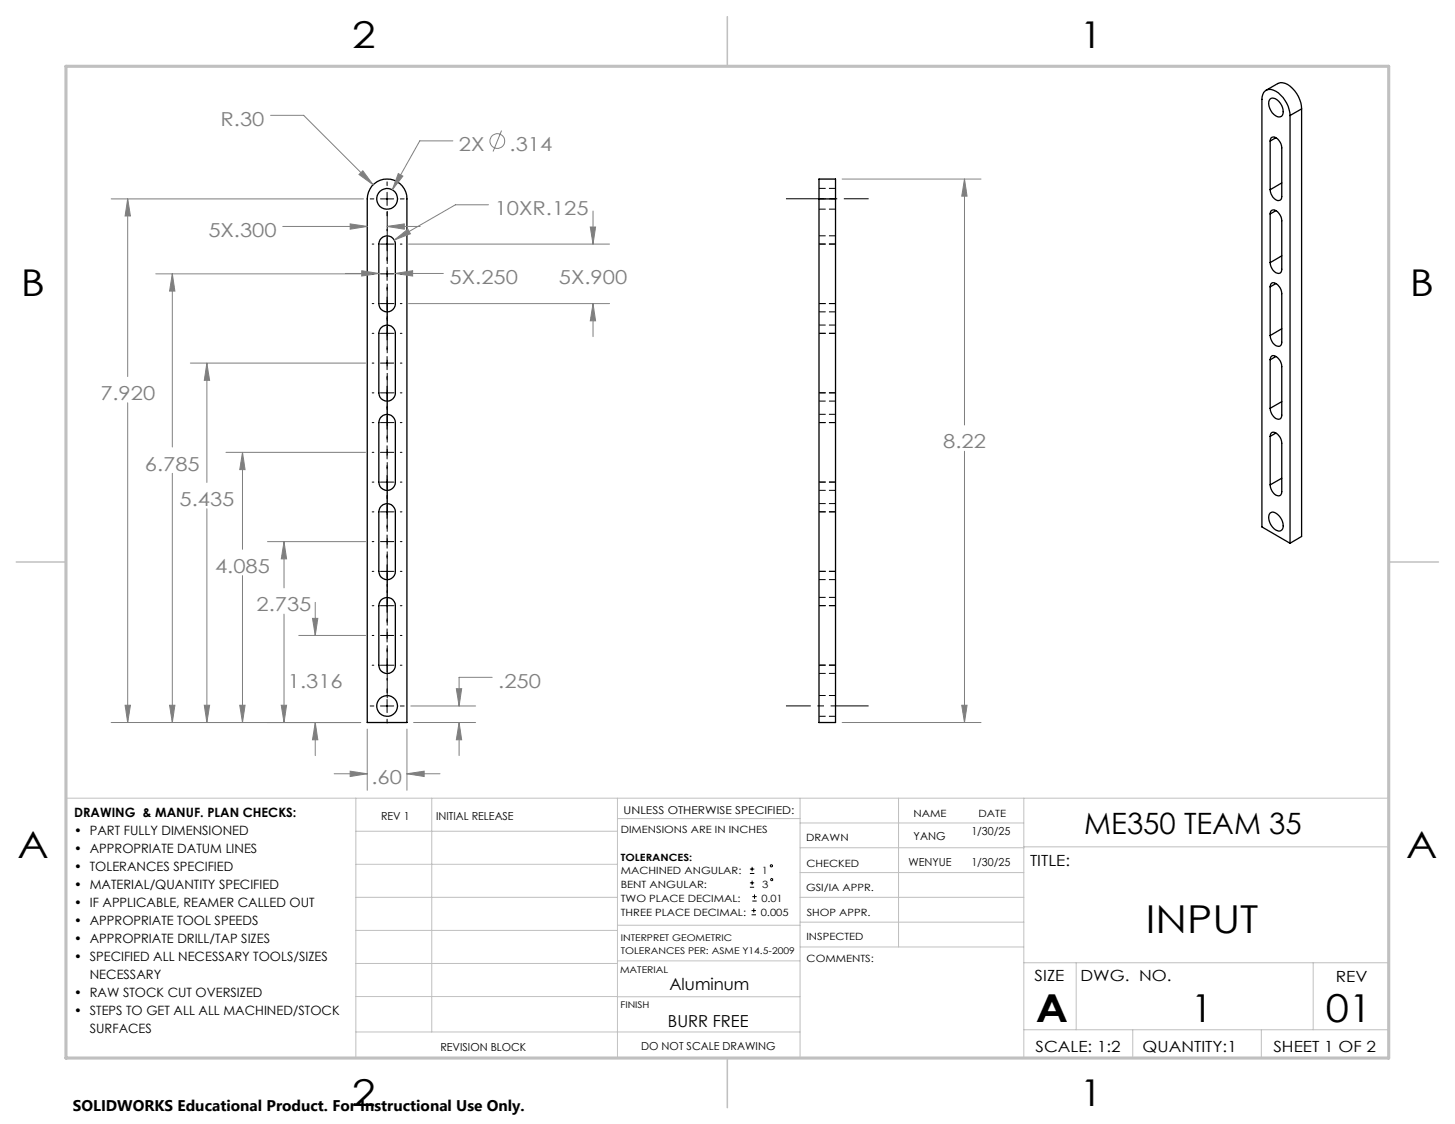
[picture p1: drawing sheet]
<svg xmlns="http://www.w3.org/2000/svg" width="279mm" height="216mm" viewBox="0 0 279 216" stroke-linecap="round" stroke-linejoin="round" font-family="sans-serif">
<g fill="none" stroke="#000" stroke-width=".25">
<path d="M243.1 17.4l2.3-1.3a2.77 2.77 0 0 1 3.2 1.3l.7 1.2a5 5 0 0 1 .6 2.3M243.8 19.1a1.2 1.2 0 0 1 1.8 .4 2.28 2.28 0 0 1 .5 2.8 1.87 1.87 0 0 1-2.3-1.5l-.1-.4a1.55 1.55 0 0 1 .1-1.3zM71.4 35.7a3.8 3.8 0 0 1 4.2-1.1 3.8 3.8 0 0 1 2.5 3.6v100.6h-7.6v-100.6a4.3 4.3 0 0 1 .9-2.5zM157.3 38.2v-3.8h3.1v3.8M157.3 38.2v100.6h3.1v-100.6M157.3 38.2h3.1M243.9 27.1a.67 .67 0 0 1 .3-.7 .67 .67 0 0 1 .8 .1l.8 .8 .3 1.1v9.3a.75 .75 0 0 1-.5 .9 .75 .75 0 0 1-.9-.4l-.6-1-.2-.8M243.9 27.1v9.3M245 26.5l-1.1 .6M246.1 35.1l-2.2 1.3M247.7 22.2a5.7 5.7 0 0 0-3.6-5 1.59 1.59 0 0 0-1.8 1.9v82.1l5.4 3.2M247.7 22.2v82.2"/>
<path d="M249.9 20.9l-2.2 1.3M249.9 20.9v82.1l-2.2 1.4M73.2 45.8a1.58 1.58 0 0 1 1.7-.4 1.58 1.58 0 0 1 1 1.5v11.4a1.59 1.59 0 0 1-1.6 1.6 1.59 1.59 0 0 1-1.6-1.6v-11.4l.3-.8zM243.9 55.1a.66 .66 0 0 1 .3-.7 .66 .66 0 0 1 .8 .1l.8 .8 .3 .8v9.6a.75 .75 0 0 1-.5 .9 .75 .75 0 0 1-.9-.4l-.5-.7-.3-1M243.9 41.1a.67 .67 0 0 1 .3-.7 .67 .67 0 0 1 .8 .1l.8 .8 .3 .8v9.6a.75 .75 0 0 1-.5 .9 .75 .75 0 0 1-.9-.4l-.6-1-.2-.8M243.9 41.1v9.3M243.9 55.1v9.4M245 40.5l-1.1 .6M245 54.5l-1.1 .6M246.1 49.1l-2.2 1.3M73.2 62.9a1.58 1.58 0 0 1 1.7-.3 1.58 1.58 0 0 1 1 1.4v11.5a1.59 1.59 0 0 1-1.6 1.5 1.59 1.59 0 0 1-1.6-1.5v-11.5l.3-.7zM243.9 69.1a.66 .66 0 0 1 .3-.7 .66 .66 0 0 1 .8 .1l.8 .8 .3 .7v9.7a.75 .75 0 0 1-.5 .9 .75 .75 0 0 1-.9-.4l-.5-.6-.3-1.2"/>
<path d="M243.9 69.1v9.3M245 68.5l-1.1 .6M246.1 63.1l-2.2 1.4M246.1 77.2l-2.2 1.2M73.2 97.2a1.58 1.58 0 0 1 1.7-.3 1.58 1.58 0 0 1 1 1.4v11.4a1.59 1.59 0 0 1-1.6 1.6 1.59 1.59 0 0 1-1.6-1.6v-11.4l.3-.8zM73.2 80.1a1.58 1.58 0 0 1 1.7-.4 1.58 1.58 0 0 1 1 1.5v11.4a1.59 1.59 0 0 1-1.6 1.6 1.59 1.59 0 0 1-1.6-1.6v-11.4l.3-.8zM243.8 98.6a1.18 1.18 0 0 1 1.8 .4 2.24 2.24 0 0 1 .5 2.8 1.56 1.56 0 0 1-2-1l-.4-.8a1.66 1.66 0 0 1 .1-1.4zM243.9 83.8a.66 .66 0 0 1 .3-.7 .66 .66 0 0 1 .8 .1l.8 .8 .3 .8v9.6a.75 .75 0 0 1-.5 .9 .75 .75 0 0 1-.9-.4l-.5-.6-.3-1.2M243.9 83.8v9.3M245 83.2l-1.1 .6M246.1 91.9l-2.2 1.2M73.2 115.2a1.6 1.6 0 0 1 1.7-.3 1.6 1.6 0 0 1 1 1.4v11.5a1.59 1.59 0 0 1-1.6 1.6 1.59 1.59 0 0 1-1.6-1.6v-11.5z"/>
<circle cx="74.3" cy="38.2" r="2"/>
<circle cx="74.3" cy="135.6" r="2"/>
</g>
<g fill="none" stroke="#000" stroke-width=".19" stroke-dasharray="1.3 .6" stroke-linecap="butt">
<path d="M157.3 38.2h3.2M160.5 36.2h-3.2M157.3 46.9h3.2M157.3 58.3h3.2M157.3 40.2h3.2M157.3 59.9h3.2M160.5 45.3h-3.2M157.3 64h3.2M157.3 75.5h3.2M157.3 77h3.2M160.5 79.6h-3.2M160.5 62.4h-3.2"/>
<path d="M157.3 98.3h3.2M157.3 81.2h3.2M157.3 92.6h3.2M157.3 94.2h3.2M160.5 96.7h-3.2M157.3 109.7h3.2M157.3 116.3h3.2M157.3 111.3h3.2M160.5 114.7h-3.2M157.3 127.8h3.2M157.3 137.6h3.2M157.3 129.4h3.2"/>
<path d="M160.5 133.6h-3.2"/>
</g>
<g fill="none" stroke="#808080" stroke-width=".19">
<path d="M21.3 38.2h48.5M24.5 38.2l.5 3.3h-1zM24.5 38.2v34.1M52 22.2h6.3l13.3 13.3M68.9 33.5l.8-.7 1.9 2.7zM76.5 33.3l.9 .5-2.1 2.7zM87 27.1h-6.4l-5.3 9.4M93.8 39.3h-6.3l-11.8 6.8M96.3 25.1l-1.6 4M161.7 34.4h26.7M185.2 34.4l.5 3.3h-1zM185.2 34.4v47.2"/>
<path d="M29.9 52.6h40.3M33.1 52.6l.5 3.3h-1zM33.1 52.6v33.3M54.3 43.5h16.2M66.4 52.5h6.3M67.2 43l3.3 .5-3.3 .5zM69.5 52l3.2 .5-3.2 .5zM74.3 43.5l3.3-.5v1zM74.3 43.5h6.4M75.7 46.1l2.6-2.1 .5 .9zM75.9 52.5l3.3-.5v1zM75.9 52.5h9.2"/>
<path d="M78.5 58.3h38.6M78.5 46.9h38.6M113.3 43.6h1.1l-.5 3.3zM113.9 58.3l.5 3.3h-1.1zM113.9 40.5v6.4M113.9 58.3v6.4M24.5 77.4v61.4M36.5 69.7h33.7M39.7 69.7l.6 3.4h-1.1zM39.7 69.7v23M33.1 90.9v47.9M39.7 97.7v41.1"/>
<path d="M43.4 86.9h26.8M46.6 86.9l.5 3.3h-1.1zM46.6 86.9v18.6M185.2 86.7v52.1M46.6 110.6v28.2M51.4 104h18.8M54.5 104l.5 3.4h-1zM54.5 104v8.9M54.5 118v20.8M60 118.8h1l-.5 3.3zM60.5 115.7v6.4M21.3 138.8h48"/>
<path d="M24 135.5h1l-.5 3.3zM32.6 135.5h1l-.5 3.3zM39.2 135.5h1.1l-.6 3.3zM46 135.5h1.1l-.5 3.3zM54 135.5h1l-.5 3.3zM57.4 122.1h12.8M60.5 138.8l.5 3.3h-1zM60.5 138.8v6.3M78.9 135.6h12.4M79.4 138.8h11.9M87.6 132.3h1.1l-.5 3.3zM88.2 138.8l.5 3.3h-1.1z"/>
<path d="M88.2 138.8v6.3M94.5 130.1h-6.3v5.5M161.7 138.8h26.7M184.7 135.5h1l-.5 3.3zM64.2 148.6h6.3M67.2 148.1l3.3 .5-3.3 .6zM70.5 140.1v11.7M78.1 148.6l3.4-.5v1.1zM78.1 140.1v11.7M78.1 148.6h6.4"/>
<circle cx="95.5" cy="27.1" r="1.41"/>
</g>
<g fill="none" stroke="#000" stroke-width=".19">
<path d="M71.1 38.2h.7M73.1 38.2h2.5M74.3 34.9v.8M74.3 36.9v2.6M76.9 38.2h.7M71.5 52.6h.3M71.5 46.9h.3M71.5 58.3h.3M73.1 52.6h2.5M73.1 46.9h2.5M73.1 58.3h2.5M74.3 40.7v.8"/>
<path d="M74.3 44v.3M74.3 45.6v2.6M74.3 49.4v.7M74.3 51.3v2.6M74.3 55.1v.7M74.3 57v2.6M76.9 52.6h.3M76.9 46.9h.3M76.9 58.3h.3M71.5 69.7h.3M71.5 64h.3M71.5 75.5h.3"/>
<path d="M73.1 69.7h2.5M73.1 64h2.5M73.1 75.5h2.5M74.3 60.9v.6M74.3 62.8v2.5M74.3 66.6v.6M74.3 68.5v2.5M74.3 72.3v.6M74.3 74.2v2.5M74.3 78v.6M74.3 79.9v2.5M76.9 69.7h.3"/>
<path d="M76.9 64h.3M76.9 75.5h.3M71.5 86.9h.3M71.5 81.2h.3M71.5 92.6h.3M71.5 98.3h.3M73.1 86.9h2.5M73.1 81.2h2.5M73.1 92.6h2.5M73.1 98.3h2.5M74.3 83.7v.6M74.3 85.6v2.6"/>
<path d="M74.3 89.4v.7M74.3 91.3v2.6M74.3 95.1v.7M74.3 97v2.6M76.9 86.9h.3M76.9 81.2h.3M76.9 92.6h.3M76.9 98.3h.3M71.5 104h.3M71.5 109.7h.3M71.5 116.3h.3M73.1 104h2.5"/>
<path d="M73.1 109.7h2.5M73.1 116.3h2.5M74.3 100.9v.6M74.3 102.8v2.5M74.3 106.6v.6M74.3 108.5v2.5M74.3 112.3v.3M74.3 113.5v.3M74.3 115.1v2.5M74.3 118.9v.6M76.9 104h.3M76.9 109.7h.3"/>
<path d="M76.9 116.3h.3M71.1 135.6h.7M71.5 122.1h.3M71.5 127.8h.3M73.1 135.6h2.5M73.1 122.1h2.5M73.1 127.8h2.5M74.3 120.8v2.5M74.3 124.6v.6M74.3 126.5v2.5M74.3 130.3v.3M74.3 132.3v.8"/>
<path d="M74.3 134.3v2.6M74.3 138.1v.8M76.9 135.6h.7M76.9 122.1h.3M76.9 127.8h.3M144 167.8h.9M144 166.9h.9M144 170.4h.8M144 169.6h.8M144.3 175.7h.9M144.3 174.9h.9M144.4 166.5v.9"/>
<path d="M144.4 169.2v.8M144.5 173.1h.8M144.5 172.2h.8M144.7 174.5v.8M144.9 171.8v.8"/>
<circle cx="148.1" cy="166.3" r=".21"/>
<circle cx="148.2" cy="169" r=".21"/>
</g>
<path d="M74.4 64.7v-24.2M74.4 81.8v-24.1M74.4 99v-24.2M74.4 116.1v-24.1M74.4 134.1v-24.1" fill="none" stroke="#000" stroke-width=".19" stroke-dasharray="15.2 1.3 1.3 1.3" stroke-dashoffset="5.1" stroke-linecap="butt"/>
<path d="M150.9 38.2h15.9M166.8 135.6h-15.9" fill="none" stroke="#000" stroke-width=".19" stroke-dasharray="15.2 1.3 1.3 1.3" stroke-dashoffset="7.9" stroke-linecap="butt"/>
<g fill="none" stroke="#c0c0c0" stroke-width=".19">
<path d="M12.7 153.3h254v49.9h-240M68.3 153.3v49.9M68.3 159.7h50.3M82.9 153.3v44.9M118.6 153.3v49.9M118.6 157.2h35M153.6 153.3v49.9M153.6 158.1h43M172.5 153.3v28.6M196.6 153.3v49.9M68.3 166h50.3M68.3 178.7h50.3"/>
<path d="M68.3 172.4h50.3M118.6 177.7h35M153.6 162.8h43M153.6 177.1h43M153.6 172.4h43M153.6 167.6h43M196.6 162.7h70.1M68.3 198.2h85.3M68.3 191.4h50.3M68.3 185.1h50.3M118.6 191.5h35M118.6 184.6h35"/>
<path d="M153.6 181.9h43M196.6 184.9h70.1M196.6 197.8h70.1M206.7 184.9v12.9M217.5 197.8v5.4M242.2 197.8v5.4M252.2 184.9v12.9"/>
</g>
<path d="M139.7 3.2v9.5M3.1 107.9h9.6M266.7 107.9h9.5M139.7 203.2v9.6" fill="none" stroke="#c0c0c0" stroke-width=".3"/>
<path d="M12.7 12.7h254v190.5h-254z" fill="none" stroke="#c0c0c0" stroke-width=".6"/>
<path d="M67.2 148.1l3.3 .5-3.3 .6zM78.1 148.6l3.4-.5v1.1zM69.5 52l3.2 .5-3.2 .5zM75.9 52.5l3.3-.5v1zM74.3 43.5l3.3-.5v1zM67.2 43l3.3 .5-3.3 .5zM76.5 33.3l-1.2 3.2 2.1-2.7zM33.1 52.6l.5 3.3h-1zM32.6 135.5h1l-.5 3.3zM24.5 38.2l.5 3.3h-1zM24 135.5h1l-.5 3.3zM39.7 69.7l.6 3.4h-1.1zM39.2 135.5h1.1l-.6 3.3zM54.5 104l.5 3.4h-1zM54 135.5h1l-.5 3.3zM46.6 86.9l.5 3.3h-1.1zM46 135.5h1.1l-.5 3.3zM60 118.8h1l-.5 3.3zM60.5 138.8l.5 3.3h-1zM87.6 132.3h1.1l-.5 3.3zM88.2 138.8l.5 3.3h-1.1zM75.7 46.1l3.1-1.2-.5-.9zM113.9 58.3l.5 3.3h-1.1zM113.3 43.6h1.1l-.5 3.3zM68.9 33.5l2.7 2-1.9-2.7zM185.2 34.4l.5 3.3h-1zM184.7 135.5h1l-.5 3.3z" fill="#808080"/>
<g font-size="7.4">
<text x="220" y="179.2">INPUT</text>
<text x="198.9" y="196.3">A</text>
<text x="228.7" y="196.3">1</text>
<text x="254.6" y="196.3">01</text>
</g>
<g font-size="7.1">
<text x="67.6" y="9.3">2</text>
<text x="207.3" y="9.3">1</text>
<text x="4" y="56.9">B</text>
<text x="270.7" y="56.9">B</text>
<text x="3.3" y="164.9">A</text>
<text x="270" y="164.9">A</text>
<text x="67.6" y="212.5">2</text>
<text x="207.3" y="212.5">1</text>
</g>
<text font-size="5.6" x="208.2" y="160.3">ME350 TEAM 35</text>
<g font-size="3.7" fill="#808080">
<text x="42.4" y="24.1">R.30</text>
<text x="88.1" y="29">2X</text>
<text x="97.9" y="29">.314</text>
<text x="95" y="41.3">10XR.125</text>
<text x="40" y="45.5">5X.300</text>
<text x="86.3" y="54.5">5X.250</text>
<text x="107.3" y="54.5">5X.900</text>
<text x="19.3" y="76.8">7.920</text>
<text x="181.1" y="86.1">8.22</text>
<text x="27.8" y="90.4">6.785</text>
<text x="34.5" y="97.2">5.435</text>
<text x="41.3" y="110">4.085</text>
<text x="49.3" y="117.4">2.735</text>
<text x="55.3" y="132.1">1.316</text>
<text x="95.7" y="132.1">.250</text>
<text x="71.3" y="150.6">.60</text>
</g>
<g font-size="3.2">
<text x="128.5" y="190.1">Aluminum</text>
<text x="128.3" y="197.3">BURR FREE</text>
</g>
<g font-size="3">
<text x="197.8" y="166.4">TITLE:</text>
<text x="198.7" y="188.4">SIZE</text>
<text x="207.5" y="188.4">DWG. NO.</text>
<text x="256.5" y="188.5">REV</text>
<text x="198.8" y="202">SCALE: 1:2</text>
<text x="219.4" y="202">QUANTITY:1</text>
<text x="244.5" y="202">SHEET 1 OF 2</text>
<text x="14" y="213.5">SOLIDWORKS Educational Product. For Instructional Use Only.</text>
</g>
<g font-size="2.5">
<text x="14.2" y="156.8">DRAWING &amp; MANUF. PLAN CHECKS:</text>
<text x="14.2" y="160.3">• PART FULLY DIMENSIONED</text>
<text x="14.2" y="163.8">• APPROPRIATE DATUM LINES</text>
<text x="14.2" y="167.3">• TOLERANCES SPECIFIED</text>
<text x="14.2" y="170.7">• MATERIAL/QUANTITY SPECIFIED</text>
<text x="14.2" y="174.2">• IF APPLICABLE, REAMER CALLED OUT</text>
<text x="14.2" y="177.7">• APPROPRIATE TOOL SPEEDS</text>
<text x="14.2" y="181.1">• APPROPRIATE DRILL/TAP SIZES</text>
<text x="14.2" y="184.6">• SPECIFIED ALL NECESSARY TOOLS/SIZES</text>
<text x="14.2" y="191.5">• RAW STOCK CUT OVERSIZED</text>
<text x="17.2" y="188.1">NECESSARY</text>
<text x="14.2" y="195">• STEPS TO GET ALL ALL MACHINED/STOCK</text>
<text x="17.2" y="198.5">SURFACES</text>
</g>
<g font-size="2.1">
<text x="73.2" y="157.5">REV 1</text>
<text x="83.7" y="157.5">INITIAL RELEASE</text>
<text x="119.8" y="156.4">UNLESS OTHERWISE SPECIFIED:</text>
<text x="175.4" y="161.4">YANG</text>
<text x="186.5" y="160.4">1/30/25</text>
<text x="174.4" y="166.3">WENYUE</text>
<text x="186.5" y="166.3">1/30/25</text>
<text x="84.6" y="201.9">REVISION BLOCK</text>
<text x="123.1" y="201.8">DO NOT SCALE DRAWING</text>
</g>
<g font-size="1.9">
<text x="119.2" y="160">DIMENSIONS ARE IN INCHES</text>
<text x="154.8" y="161.6">DRAWN</text>
<text x="175.4" y="156.8">NAME</text>
<text x="187.9" y="156.9">DATE</text>
<text x="119.2" y="165.3">TOLERANCES:</text>
<text x="119.2" y="168">MACHINED ANGULAR:</text>
<text x="146.3" y="168">1</text>
<text x="154.9" y="166.5">CHECKED</text>
<text x="119.2" y="173.3">TWO PLACE DECIMAL:</text>
<text x="119.2" y="170.6">BENT ANGULAR:</text>
<text x="146.2" y="173.3">0.01</text>
<text x="146.4" y="170.6">3</text>
<text x="154.8" y="171.2">GSI/IA APPR.</text>
<text x="119.2" y="175.9">THREE PLACE DECIMAL:</text>
<text x="146.1" y="175.9">0.005</text>
<text x="154.9" y="175.9">SHOP APPR.</text>
<text x="154.9" y="180.6">INSPECTED</text>
<text x="154.9" y="184.8">COMMENTS:</text>
</g>
<g font-size="1.8">
<text x="119.2" y="180.8">INTERPRET GEOMETRIC</text>
<text x="119.2" y="183.3">TOLERANCES PER: ASME Y14.5-2009</text>
<text x="119.1" y="186.9">MATERIAL</text>
<text x="119.1" y="193.7">FINISH</text>
</g>
</svg>
